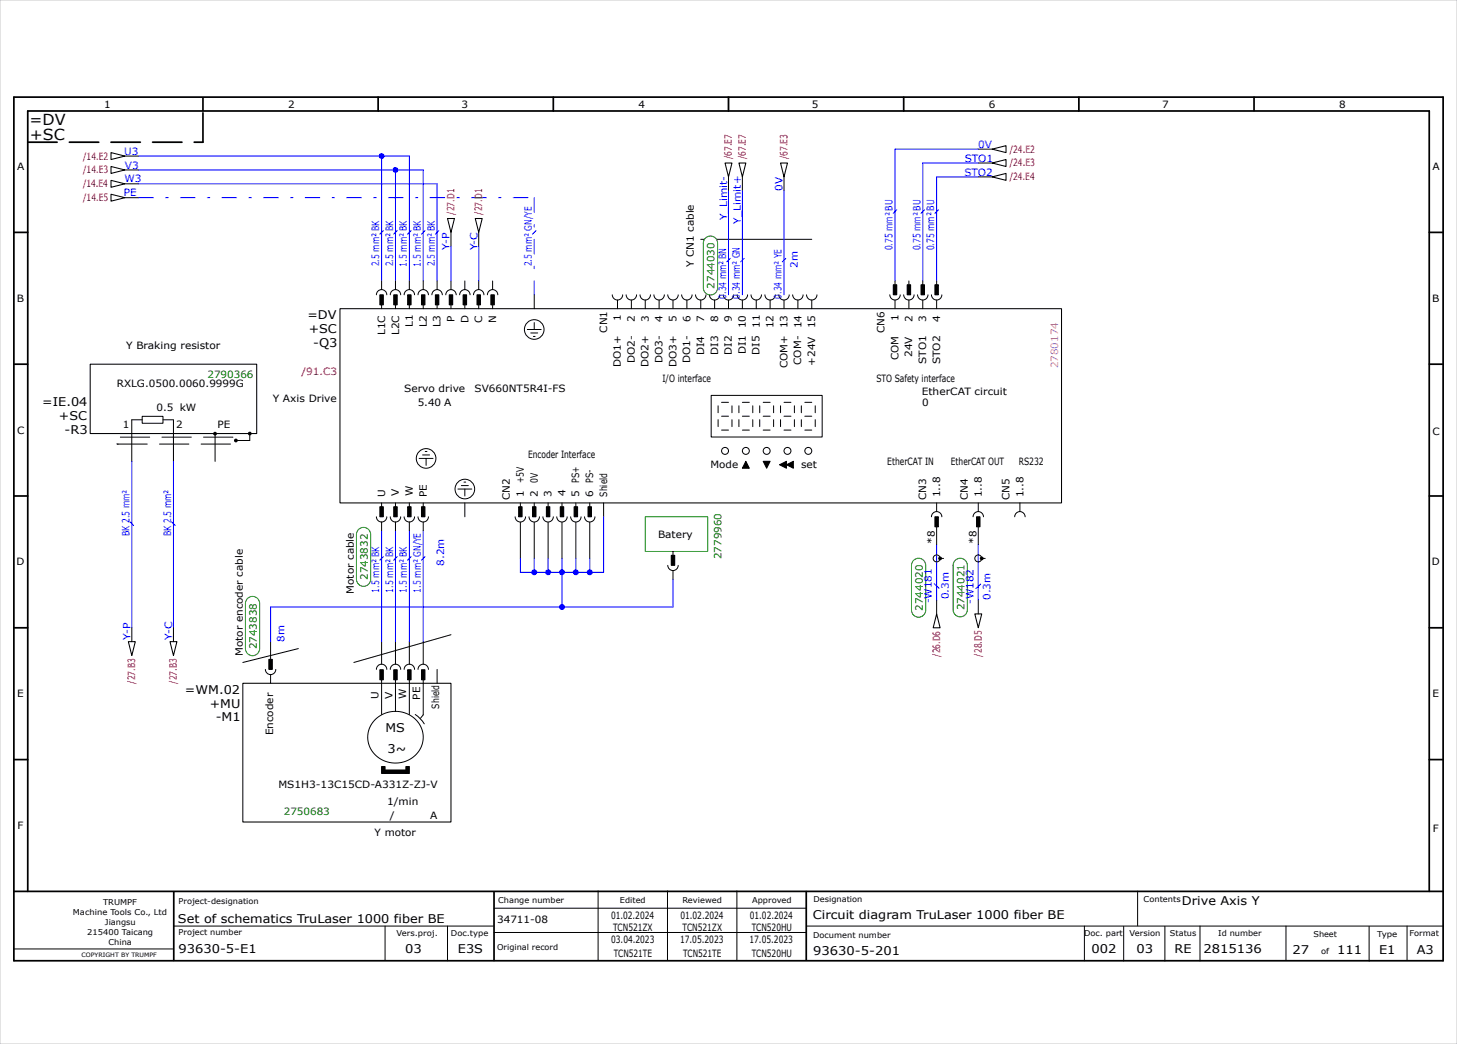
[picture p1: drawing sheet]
<svg xmlns="http://www.w3.org/2000/svg" width="420mm" height="301mm" viewBox="0 0 420 301" stroke-linecap="round" stroke-linejoin="round" font-family="sans-serif">
<g fill="none" stroke="#000" stroke-width=".5">
<path d="M4 28h412v249h-412zM58.5 28.2v3.8M109 28v4M159.5 28v4M210 28v4M260.5 28v4M311 28v4M361.5 28v4M4 67h4M412 67h4M4 105h4M412 105h4"/>
<path d="M4 143h4M412 143h4M4 181h4M412 181h4M4 219h4M412 219h4M4 257h412M8 257v-225h404v225M50.1 257.1v19.8M142.4 257.2v19.8M232.4 257.1v19.7"/>
</g>
<g fill="none" stroke="#000" stroke-width=".29">
<path d="M36 45h4M36 49h4M36 53h4M36 57h4M210 51v4M214 51v4M226 51v4M282 47h4M282 51h4M282 43h4M130 67v4M138 67v4"/>
<path d="M202 69h32M108.5 85a1.5 1.5 0 0 1 1.5-1.5 1.5 1.5 0 0 1 1.5 1.5M110 81v2.5M110 87.8v1.2M112.5 85a1.5 1.5 0 0 1 1.5-1.5 1.5 1.5 0 0 1 1.5 1.5M114 81v2.5M114 87.8v1.2M116.5 85a1.5 1.5 0 0 1 1.5-1.5 1.5 1.5 0 0 1 1.5 1.5M118 81v2.5M118 87.8v1.2M120.5 85a1.5 1.5 0 0 1 1.5-1.5 1.5 1.5 0 0 1 1.5 1.5M122 81v2.5"/>
<path d="M122 87.8v1.2M124.5 85a1.5 1.5 0 0 1 1.5-1.5 1.5 1.5 0 0 1 1.5 1.5M126 81v2.5M126 87.8v1.2M128.5 85a1.5 1.5 0 0 1 1.5-1.5 1.5 1.5 0 0 1 1.5 1.5M130 81v2.5M130 87.8v1.2M132.5 85a1.5 1.5 0 0 1 1.5-1.5 1.5 1.5 0 0 1 1.5 1.5M134 81v2.5M134 87.8v1.2M136.5 85a1.5 1.5 0 0 1 1.5-1.5 1.5 1.5 0 0 1 1.5 1.5M138 81v2.5"/>
<path d="M138 87.8v1.2M140.5 85a1.5 1.5 0 0 1 1.5-1.5 1.5 1.5 0 0 1 1.5 1.5M142 81v2.5M142 87.8v1.2M152 95h4M153 96h2M153.8 97h.4M154 85v4M154 93v2M176.5 85a1.5 1.5 0 0 0 1.5 1.5 1.5 1.5 0 0 0 1.5-1.5M178 86.5v2.5M180.5 85a1.5 1.5 0 0 0 1.5 1.5 1.5 1.5 0 0 0 1.5-1.5"/>
<path d="M182 86.5v2.5M184.5 85a1.5 1.5 0 0 0 1.5 1.5 1.5 1.5 0 0 0 1.5-1.5M186 86.5v2.5M188.5 85a1.5 1.5 0 0 0 1.5 1.5 1.5 1.5 0 0 0 1.5-1.5M190 86.5v2.5M192.5 85a1.5 1.5 0 0 0 1.5 1.5 1.5 1.5 0 0 0 1.5-1.5M194 86.5v2.5M196.5 85a1.5 1.5 0 0 0 1.5 1.5 1.5 1.5 0 0 0 1.5-1.5M198 86.5v2.5M200.5 85a1.5 1.5 0 0 0 1.5 1.5 1.5 1.5 0 0 0 1.5-1.5M202 86.5v2.5M204.5 85a1.5 1.5 0 0 0 1.5 1.5 1.5 1.5 0 0 0 1.5-1.5"/>
<path d="M206 86.5v2.5M208.5 85a1.5 1.5 0 0 0 1.5 1.5 1.5 1.5 0 0 0 1.5-1.5M210 86.5v2.5M212.5 85a1.5 1.5 0 0 0 1.5 1.5 1.5 1.5 0 0 0 1.5-1.5M214 86.5v2.5M216.5 85a1.5 1.5 0 0 0 1.5 1.5 1.5 1.5 0 0 0 1.5-1.5M218 86.5v2.5M220.5 85a1.5 1.5 0 0 0 1.5 1.5 1.5 1.5 0 0 0 1.5-1.5M222 86.5v2.5M224.5 85a1.5 1.5 0 0 0 1.5 1.5 1.5 1.5 0 0 0 1.5-1.5M226 86.5v2.5M228.5 85a1.5 1.5 0 0 0 1.5 1.5 1.5 1.5 0 0 0 1.5-1.5"/>
<path d="M230 86.5v2.5M232.5 85a1.5 1.5 0 0 0 1.5 1.5 1.5 1.5 0 0 0 1.5-1.5M234 86.5v2.5M256.5 85a1.5 1.5 0 0 0 1.5 1.5 1.5 1.5 0 0 0 1.5-1.5M258 81v2M258 86.5v2.5M260.5 85a1.5 1.5 0 0 0 1.5 1.5 1.5 1.5 0 0 0 1.5-1.5M262 81v2M262 86.5v2.5M264.5 85a1.5 1.5 0 0 0 1.5 1.5 1.5 1.5 0 0 0 1.5-1.5M266 81v2M266 86.5v2.5"/>
<path d="M268.5 85a1.5 1.5 0 0 0 1.5 1.5 1.5 1.5 0 0 0 1.5-1.5M270 81v2M270 86.5v2.5M205 114h32v12h-32zM207 117v2M208 116h2M208 120h2M211 117v2M213 117v2M214 116h2M214 120h2M217 117v2"/>
<path d="M219 117v2M220 116h2M220 120h2M223 117v2M225 117v2M226 116h2M226 120h2M229 117v2M231 117v2M232 116h2M232 120h2M235 117v2"/>
<path d="M41 120h6v2h-6zM41 121h-3v12M47 121h3M50 121.1v11.9M62 125.1v7.9M72 125v2h-4M120.8 132.2h4M121.8 131.2h2M122.6 130.2h.5M122.8 132.2v2M133 140h2M133.8 139h.4"/>
<path d="M207 121v2M208 124h2M211 121v2M213 121v2M214 124h2M217 121v2M219 121v2M220 124h2M223 121v2M225 121v2M226 124h2M229 121v2"/>
<path d="M231 121v2M232 124h2M235 121v2M108.5 149a1.5 1.5 0 0 0 1.5 1.5 1.5 1.5 0 0 0 1.5-1.5M110 145v2M110 150.5v2.5M112.5 149a1.5 1.5 0 0 0 1.5 1.5 1.5 1.5 0 0 0 1.5-1.5M114 145v2M114 150.5v2.5M116.5 149a1.5 1.5 0 0 0 1.5 1.5 1.5 1.5 0 0 0 1.5-1.5M118 145v2M118 150.5v2.5"/>
<path d="M120.5 149a1.5 1.5 0 0 0 1.5 1.5 1.5 1.5 0 0 0 1.5-1.5M122 145v2M122 150.5v2.5M132 141h4M134 141v2M134 145v4M148.5 149a1.5 1.5 0 0 0 1.5 1.5 1.5 1.5 0 0 0 1.5-1.5M150 145v2M150 150.6v10.4M152.5 149a1.5 1.5 0 0 0 1.5 1.5 1.5 1.5 0 0 0 1.5-1.5M154 145v2M154 150.6v10.4"/>
<path d="M156.5 149a1.5 1.5 0 0 0 1.5 1.5 1.5 1.5 0 0 0 1.5-1.5M158 145v2M158 150.6v10.4M160.5 149a1.5 1.5 0 0 0 1.5 1.5 1.5 1.5 0 0 0 1.5-1.5M162 145v2M162 150.6v10.4M164.5 149a1.5 1.5 0 0 0 1.5 1.5 1.5 1.5 0 0 0 1.5-1.5M166 145v2M166 150.6v10.4M168.5 149a1.5 1.5 0 0 0 1.5 1.5 1.5 1.5 0 0 0 1.5-1.5M170 145v2M170 150.6v10.4"/>
<path d="M174 145v4M194 159v2M268.5 149a1.5 1.5 0 0 1 1.5-1.5 1.5 1.5 0 0 1 1.5 1.5M270 145v2.5M270 152v5M280.5 149a1.5 1.5 0 0 1 1.5-1.5 1.5 1.5 0 0 1 1.5 1.5M282 145v2.5M282 152v5M292.5 149a1.5 1.5 0 0 1 1.5-1.5 1.5 1.5 0 0 1 1.5 1.5M294 145v2.5M192.5 163a1.5 1.5 0 0 0 1.5 1.5 1.5 1.5 0 0 0 1.5-1.5M194 164.5v2.5"/>
<path d="M270 173v4M271 161h1M282 173v4M283 161h1M38 181v4M50 181v4M76.5 193a1.5 1.5 0 0 0 1.5 1.5 1.5 1.5 0 0 0 1.5-1.5M78 185v5M78 194.5v2.5M86 187l-16 4M108.5 193a1.5 1.5 0 0 1 1.5-1.5 1.5 1.5 0 0 1 1.5 1.5M110 185v6.5"/>
<path d="M110 196v10M112.5 193a1.5 1.5 0 0 1 1.5-1.5 1.5 1.5 0 0 1 1.5 1.5M114 185v6.5M114 196v9.1M116.5 193a1.5 1.5 0 0 1 1.5-1.5 1.5 1.5 0 0 1 1.5 1.5M118 185v6.5M118 196v10M120.5 193a1.5 1.5 0 0 1 1.5-1.5 1.5 1.5 0 0 1 1.5 1.5M122 185v6.5M122 196v10.1l-.8 1M126 193v4M130 183l-28 8"/>
<path d="M108.2 207.5l2.4-1.7 2.8-.7 3 .3 2.7 1.4 1.9 2.1 .9 2.6-.1 2.8-.5 1.3-.8 1.3-1 1.1-1.3 .9-1.5 .7-1.6 .3-1.7 .1-1.6-.3-1.5-.6-1.4-.8-1.1-1-.9-1.3-.6-1.4-.3-1.5 .1-1.6 .4-1.5 .7-1.4zM119.7 206l1.4 1.2 1.2 1.5M172.4 256.9v20M192.4 256.9v20M212.4 256.9v20M327.9 256.9v10M4.1 273.6h45.7M50.1 267h92.2M111 267v10M129 267v10M142.4 261.9h90M142.4 268.9h90"/>
<path d="M232.5 267h183.5M312.6 267v10M323.9 267.1v10M335.8 267.1v10M345.9 267v10.1M370.7 267v9.8M394.7 267.1v10M405.6 267v10"/>
<circle cx="154" cy="95" r="2.83"/>
<circle cx="122.8" cy="132.2" r="2.83"/>
<circle cx="209" cy="130" r="1"/>
<circle cx="215" cy="130" r="1"/>
<circle cx="221" cy="130" r="1"/>
<circle cx="227" cy="130" r="1"/>
<circle cx="233" cy="130" r="1"/>
<circle cx="134" cy="141" r="2.83"/>
</g>
<path d="M8 41h50.5M58.5 41v-8.8" fill="none" stroke="#000" stroke-width=".5" stroke-dasharray="8.5 3.5"/>
<path d="M0 0h420v301h-420z" fill="none" stroke="#c9c9c9" stroke-width=".29"/>
<path d="M186 149h18v10h-18z" fill="none" stroke="#008000" stroke-width=".29"/>
<g fill="none" stroke="#000" stroke-width=".3">
<path d="M32 44l4 1-4 1zM32 48l4 1-4 1zM32 52l4 1-4 1zM32 56l4 1-4 1zM209 47h2l-1 4zM213 47h2l-1 4zM225 47h2l-1 4zM286 47l4-1v2zM286 51l4-1v2zM286 43l4-1v2zM129 63h2l-1 4zM137 63h2l-1 4z"/>
<path d="M98 89h208v56h-208zM26 105h48v20h-48zM270 177l1 4h-2zM281 177h2l-1 4zM37 185h2l-1 4zM49 185h2l-1 4zM70 197h60v40h-60z"/>
</g>
<g fill="#000" stroke="#000" stroke-width=".29">
<path d="M215 133l1 2h-2zM220 133h2l-1 2zM224.7 134l2-1v2zM226.7 134l2-1v2z"/>
<path d="M109.5 85h1v2.9h-1z" fill-rule="evenodd"/>
<path d="M113.5 85h1v2.9h-1z" fill-rule="evenodd"/>
<path d="M117.5 85h1v2.9h-1z" fill-rule="evenodd"/>
<path d="M121.5 85h1v2.9h-1z" fill-rule="evenodd"/>
<path d="M125.5 85h1v2.9h-1z" fill-rule="evenodd"/>
<path d="M129.5 85h1v2.9h-1z" fill-rule="evenodd"/>
<path d="M133.5 85h1v2.9h-1z" fill-rule="evenodd"/>
<path d="M137.5 85h1v2.9h-1z" fill-rule="evenodd"/>
<path d="M141.5 85h1v2.9h-1z" fill-rule="evenodd"/>
<path d="M257.5 82.1h1v2.9h-1z" fill-rule="evenodd"/>
<path d="M261.5 82.1h1v2.9h-1z" fill-rule="evenodd"/>
<path d="M265.5 82.1h1v2.9h-1z" fill-rule="evenodd"/>
<path d="M269.5 82.1h1v2.9h-1z" fill-rule="evenodd"/>
<path d="M109.5 146.1h1v2.9h-1z" fill-rule="evenodd"/>
<path d="M113.5 146.1h1v2.9h-1z" fill-rule="evenodd"/>
<path d="M117.5 146.1h1v2.9h-1z" fill-rule="evenodd"/>
<path d="M121.5 146.1h1v2.9h-1z" fill-rule="evenodd"/>
<path d="M149.5 146.1h1v2.9h-1z" fill-rule="evenodd"/>
<path d="M153.5 146.1h1v2.9h-1z" fill-rule="evenodd"/>
<path d="M157.5 146.1h1v2.9h-1z" fill-rule="evenodd"/>
<path d="M161.5 146.1h1v2.9h-1z" fill-rule="evenodd"/>
<path d="M165.5 146.1h1v2.9h-1z" fill-rule="evenodd"/>
<path d="M169.5 146.1h1v2.9h-1z" fill-rule="evenodd"/>
<path d="M269.5 149h1v2.9h-1z" fill-rule="evenodd"/>
<path d="M281.5 149h1v2.9h-1z" fill-rule="evenodd"/>
<path d="M193.5 160.1h1v2.9h-1z" fill-rule="evenodd"/>
<path d="M77.5 190.1h1v2.9h-1z" fill-rule="evenodd"/>
<path d="M109.5 193.1h1v2.9h-1z" fill-rule="evenodd"/>
<path d="M113.5 193.1h1v2.9h-1z" fill-rule="evenodd"/>
<path d="M117.5 193.1h1v2.9h-1z" fill-rule="evenodd"/>
<path d="M121.5 193.1h1v2.9h-1z" fill-rule="evenodd"/>
<path d="M110 221h1v2h-1z" fill-rule="evenodd"/>
<path d="M111 222h6v1h-6z" fill-rule="evenodd"/>
<path d="M117 221h1v2h-1z" fill-rule="evenodd"/>
<circle cx="62" cy="125" r=".4"/>
<circle cx="68" cy="127" r=".4"/>
<circle cx="72" cy="125" r=".4"/>
<circle cx="271" cy="161" r=".4"/>
<circle cx="283" cy="161" r=".4"/>
</g>
<g fill="none" stroke="#00f" stroke-width=".29">
<path d="M40 45h78v36M40 49h82v32M40 53h86v28M110 45v36M114 49v32M210 55v30M214 55v30M226 55v30M282 47h-16v34M282 51h-12v30M282 43h-24v38M130 71v10"/>
<path d="M138 71v10M38 133v48M50 133v48M110 153v32M114 153v32M118 153v32M122 153v32M174 149v16h-24v-4M270 157v16M282 157v16M154 161v4M158 161v4"/>
<path d="M162 161v14M166 161v4M170 161v4M194 167v8h-116v10"/>
</g>
<path d="M40 57h114M154 57v28" fill="none" stroke="#00f" stroke-width=".29" stroke-dasharray="4.2 3.5 .7 3.5"/>
<g fill="none" stroke="#000" stroke-width=".29" stroke-dasharray="8.5 3.5">
<path d="M34 128h33a1 1 0 0 0 1-1 1 1 0 0 0-1-1h-33a1 1 0 0 0-1 1 1 1 0 0 0 1 1"/>
<circle cx="270" cy="161" r="1"/>
<circle cx="282" cy="161" r="1"/>
</g>
<g fill="#fff" stroke="#008000" stroke-width=".29">
<path d="M263.4 161.6a2.05 2.05 0 0 1 2.2-.5 2.05 2.05 0 0 1 1.2 1.9v12.9a2.05 2.05 0 0 1-2 2 2.05 2.05 0 0 1-2.1-2v-12.9z" fill-rule="evenodd"/>
<path d="M275.4 161.6a2.05 2.05 0 0 1 2.2-.5 2.05 2.05 0 0 1 1.3 1.9v12.8a2.05 2.05 0 0 1-2.1 2 2.05 2.05 0 0 1-2-2v-12.8z" fill-rule="evenodd"/>
<path d="M103.4 152.7a2.05 2.05 0 0 1 2.2-.5 2.05 2.05 0 0 1 1.3 1.9v12.9a2.05 2.05 0 0 1-2.1 2.1 2.05 2.05 0 0 1-2-2.1v-12.9z" fill-rule="evenodd"/>
<path d="M71.4 172.6a2.05 2.05 0 0 1 2.2-.5 2.05 2.05 0 0 1 1.2 1.9v13a2.05 2.05 0 0 1-2 2 2.05 2.05 0 0 1-2.1-2v-13z" fill-rule="evenodd"/>
<path d="M203.4 68.7a2.05 2.05 0 0 1 2.2-.5 2.05 2.05 0 0 1 1.2 1.9v12.9a2.05 2.05 0 0 1-2 2 2.05 2.05 0 0 1-2.1-2v-12.9z" fill-rule="evenodd"/>
</g>
<g fill="#00f">
<circle cx="114" cy="49" r=".85"/>
<circle cx="110" cy="45" r=".85"/>
<circle cx="166" cy="165" r=".85"/>
<circle cx="170" cy="165" r=".85"/>
<circle cx="162" cy="165" r=".85"/>
<circle cx="158" cy="165" r=".85"/>
<circle cx="154" cy="165" r=".85"/>
<circle cx="162" cy="175" r=".85"/>
</g>
<g fill="none" stroke="#00f" stroke-width=".3">
<path d="M110.5 66.5l-1 1M114.5 66.5l-1 1M118.5 66.5l-1 1M122.5 66.5l-1 1M126.5 66.5l-1 1M154.5 66.5l-1 1M210.5 74.5l-1 1M214.5 74.5l-1 1M226.5 74.5l-1 1M258.5 60.5l-1 1M266.5 60.5l-1 1M270.5 60.5l-1 1"/>
<path d="M37.5 150.5l1 1M49.5 150.5l1 1M110.5 160.5l-1 1M114.5 160.5l-1 1M118.5 160.5l-1 1M122.5 160.5l-1 1M269.3 168.3l1.4 1.3M282.7 168.4l-1.4 1.3"/>
</g>
<g font-size="4.4">
<text x="8.5" y="36">=DV</text>
<text x="8.6" y="40.5">+SC</text>
</g>
<g font-size="3.5">
<text x="88.6" y="92">=DV</text>
<text x="89" y="96">+SC</text>
<text x="90.3" y="100">-Q3</text>
<text x="12.2" y="117">=IE.04</text>
<text x="17" y="121">+SC</text>
<text x="18.6" y="125">-R3</text>
<text x="53.3" y="200">=WM.02</text>
<text x="60.5" y="204">+MU</text>
<text x="62.2" y="208">-M1</text>
<text x="111.2" y="211">MS</text>
<text x="111.7" y="217">3~</text>
<text x="340.7" y="261">Drive Axis Y</text>
<text x="51.3" y="266">Set of schematics TruLaser 1000 fiber BE</text>
<text x="234.3" y="265">Circuit diagram TruLaser 1000 fiber BE</text>
<text x="51.5" y="274.7">93630-5-E1</text>
<text x="116.8" y="274.9">03</text>
<text x="132" y="274.9">E3S</text>
<text x="234.4" y="275.3">93630-5-201</text>
<text x="314.6" y="274.8">002</text>
<text x="327.6" y="274.9">03</text>
<text x="338.6" y="274.8">RE</text>
<text x="346.9" y="274.7">2815136</text>
<text x="372.6" y="275">27</text>
<text x="385.4" y="275">111</text>
<text x="397.6" y="275">E1</text>
<text x="408.4" y="275">A3</text>
</g>
<g font-size="2.9">
<text x="30" y="31">1</text>
<text x="83" y="31">2</text>
<text x="133.1" y="31">3</text>
<text x="184.1" y="31">4</text>
<text x="234.1" y="31">5</text>
<text x="285" y="31">6</text>
<text x="335" y="31">7</text>
<text x="386" y="31">8</text>
<text x="5" y="49">A</text>
<text x="413" y="49">A</text>
<text x="200" y="77.1" transform="rotate(-90 200 77.1)">Y CN1 cable</text>
<text x="4.8" y="87">B</text>
<text x="412.8" y="87">B</text>
<text x="119" y="94.3" transform="rotate(-90 119 94.3)">L1</text>
<text x="123" y="94.4" transform="rotate(-90 123 94.4)">L2</text>
<text x="127" y="94.4" transform="rotate(-90 127 94.4)">L3</text>
<text x="131" y="92.8" transform="rotate(-90 131 92.8)">P</text>
<text x="135" y="93.2" transform="rotate(-90 135 93.2)">D</text>
<text x="139" y="93" transform="rotate(-90 139 93)">C</text>
<text x="143" y="93" transform="rotate(-90 143 93)">N</text>
<text x="175" y="95.9" transform="rotate(-90 175 95.9)">CN1</text>
<text x="179" y="92.6" transform="rotate(-90 179 92.6)">1</text>
<text x="183" y="92.7" transform="rotate(-90 183 92.7)">2</text>
<text x="187" y="92.7" transform="rotate(-90 187 92.7)">3</text>
<text x="191" y="92.8" transform="rotate(-90 191 92.8)">4</text>
<text x="195" y="92.7" transform="rotate(-90 195 92.7)">5</text>
<text x="199" y="92.8" transform="rotate(-90 199 92.8)">6</text>
<text x="203" y="92.8" transform="rotate(-90 203 92.8)">7</text>
<text x="207" y="92.8" transform="rotate(-90 207 92.8)">8</text>
<text x="211" y="92.7" transform="rotate(-90 211 92.7)">9</text>
<text x="215" y="94.6" transform="rotate(-90 215 94.6)">10</text>
<text x="219" y="94.5" transform="rotate(-90 219 94.5)">11</text>
<text x="223" y="94.6" transform="rotate(-90 223 94.6)">12</text>
<text x="227" y="94.6" transform="rotate(-90 227 94.6)">13</text>
<text x="231" y="94.7" transform="rotate(-90 231 94.7)">14</text>
<text x="235" y="94.6" transform="rotate(-90 235 94.6)">15</text>
<text x="259" y="92.6" transform="rotate(-90 259 92.6)">1</text>
<text x="263" y="92.7" transform="rotate(-90 263 92.7)">2</text>
<text x="267" y="92.7" transform="rotate(-90 267 92.7)">3</text>
<text x="271" y="92.8" transform="rotate(-90 271 92.8)">4</text>
<text x="36.3" y="100.5">Y Braking resistor</text>
<text x="111" y="96.6" transform="rotate(-90 111 96.6)">L1C</text>
<text x="115" y="96.6" transform="rotate(-90 115 96.6)">L2C</text>
<text x="255" y="96.1" transform="rotate(-90 255 96.1)">CN6</text>
<text x="179" y="105.8" transform="rotate(-90 179 105.8)">DO1+</text>
<text x="183" y="104.8" transform="rotate(-90 183 104.8)">DO2-</text>
<text x="187" y="105.8" transform="rotate(-90 187 105.8)">DO2+</text>
<text x="191" y="104.8" transform="rotate(-90 191 104.8)">DO3-</text>
<text x="195" y="105.8" transform="rotate(-90 195 105.8)">DO3+</text>
<text x="199" y="104.8" transform="rotate(-90 199 104.8)">DO1-</text>
<text x="203" y="102.4" transform="rotate(-90 203 102.4)">DI4</text>
<text x="207" y="102.3" transform="rotate(-90 207 102.3)">DI3</text>
<text x="211" y="102.3" transform="rotate(-90 211 102.3)">DI2</text>
<text x="215" y="102.2" transform="rotate(-90 215 102.2)">DI1</text>
<text x="219" y="102.3" transform="rotate(-90 219 102.3)">DI5</text>
<text x="227" y="106.2" transform="rotate(-90 227 106.2)">COM+</text>
<text x="231" y="105.2" transform="rotate(-90 231 105.2)">COM-</text>
<text x="235" y="105.4" transform="rotate(-90 235 105.4)">+24V</text>
<text x="259" y="103.8" transform="rotate(-90 259 103.8)">COM</text>
<text x="263" y="102.9" transform="rotate(-90 263 102.9)">24V</text>
<text x="267" y="104.9" transform="rotate(-90 267 104.9)">STO1</text>
<text x="271" y="105" transform="rotate(-90 271 105)">STO2</text>
<text x="33.7" y="111.5">RXLG.0500.0060.9999G</text>
<text x="116.5" y="113">Servo drive</text>
<text x="136.8" y="113">SV660NT5R4I-FS</text>
<text x="190.9" y="110">I/O interface</text>
<text x="252.7" y="110">STO Safety interface</text>
<text x="265.7" y="114">EtherCAT circuit</text>
<text x="45.1" y="118.5">0.5 kW</text>
<text x="78.6" y="116">Y Axis Drive</text>
<text x="120.4" y="117">5.40 A</text>
<text x="265.8" y="117">0</text>
<text x="5" y="125">C</text>
<text x="35.4" y="123.5">1</text>
<text x="50.8" y="123.5">2</text>
<text x="62.7" y="123.5">PE</text>
<text x="413" y="125.5">C</text>
<text x="152.2" y="132">Encoder Interface</text>
<text x="204.8" y="135">Mode</text>
<text x="230.9" y="135">set</text>
<text x="255.8" y="134">EtherCAT IN</text>
<text x="274.1" y="134">EtherCAT OUT</text>
<text x="293.7" y="134">RS232</text>
<text x="111" y="143.2" transform="rotate(-90 111 143.2)">U</text>
<text x="115" y="143" transform="rotate(-90 115 143)">V</text>
<text x="119" y="143.1" transform="rotate(-90 119 143.1)">W</text>
<text x="123" y="143.3" transform="rotate(-90 123 143.3)">PE</text>
<text x="151" y="143.4" transform="rotate(-90 151 143.4)">1</text>
<text x="151" y="139.3" transform="rotate(-90 151 139.3)">+5V</text>
<text x="155" y="143.2" transform="rotate(-90 155 143.2)">2</text>
<text x="155" y="139.2" transform="rotate(-90 155 139.2)">0V</text>
<text x="159" y="143.2" transform="rotate(-90 159 143.2)">3</text>
<text x="163" y="143.1" transform="rotate(-90 163 143.1)">4</text>
<text x="167" y="143.2" transform="rotate(-90 167 143.2)">5 PS+</text>
<text x="171" y="143.2" transform="rotate(-90 171 143.2)">6 PS-</text>
<text x="175" y="143.2" transform="rotate(-90 175 143.2)">Shield</text>
<text x="271" y="143.4" transform="rotate(-90 271 143.4)">1..8</text>
<text x="283" y="143.4" transform="rotate(-90 283 143.4)">1..8</text>
<text x="295" y="143.4" transform="rotate(-90 295 143.4)">1..8</text>
<text x="147" y="144.1" transform="rotate(-90 147 144.1)">CN2</text>
<text x="267" y="144.1" transform="rotate(-90 267 144.1)">CN3</text>
<text x="279" y="144.1" transform="rotate(-90 279 144.1)">CN4</text>
<text x="291" y="144.1" transform="rotate(-90 291 144.1)">CN5</text>
<text x="189.7" y="155">Batery</text>
<text x="269.5" y="156.8" transform="rotate(-90 269.5 156.8)">*8</text>
<text x="281.5" y="156.8" transform="rotate(-90 281.5 156.8)">*8</text>
<text x="4.8" y="163">D</text>
<text x="412.7" y="163">D</text>
<text x="102" y="171.2" transform="rotate(-90 102 171.2)">Motor cable</text>
<text x="70" y="189.2" transform="rotate(-90 70 189.2)">Motor encoder cable</text>
<text x="5" y="201">E</text>
<text x="109.1" y="201.6" transform="rotate(-90 109.1 201.6)">U</text>
<text x="113.1" y="201.4" transform="rotate(-90 113.1 201.4)">V</text>
<text x="117.1" y="201.5" transform="rotate(-90 117.1 201.5)">W</text>
<text x="121.1" y="201.7" transform="rotate(-90 121.1 201.7)">PE</text>
<text x="413" y="201">E</text>
<text x="126.6" y="204.3" transform="rotate(-90 126.6 204.3)">Shield</text>
<text x="78.7" y="212" transform="rotate(-90 78.7 212)">Encoder</text>
<text x="80.2" y="227.3">MS1H3-13C15CD-A331Z-ZJ-V</text>
<text x="111.6" y="232">1/min</text>
<text x="5.1" y="239">F</text>
<text x="112.4" y="236">/</text>
<text x="124" y="236">A</text>
<text x="108" y="241">Y motor</text>
<text x="413" y="240">F</text>
<text x="143.3" y="266">34711-08</text>
<text x="176.1" y="264.9">01.02.2024</text>
<text x="176.8" y="268.4">TCN521ZX</text>
<text x="196.1" y="264.9">01.02.2024</text>
<text x="196.8" y="268.4">TCN521ZX</text>
<text x="216.1" y="264.9">01.02.2024</text>
<text x="216.7" y="268.4">TCN520HU</text>
<text x="176.2" y="271.9">03.04.2023</text>
<text x="176.9" y="275.9">TCN521TE</text>
<text x="196" y="271.9">17.05.2023</text>
<text x="196.9" y="275.9">TCN521TE</text>
<text x="216" y="271.9">17.05.2023</text>
<text x="216.7" y="275.9">TCN520HU</text>
</g>
<g font-size="2.9" fill="#b60000">
<text x="24" y="46">/14.E2</text>
<text x="211" y="45.9" transform="rotate(-90 211 45.9)">/67.E7</text>
<text x="215" y="45.9" transform="rotate(-90 215 45.9)">/67.E7</text>
<text x="227" y="45.9" transform="rotate(-90 227 45.9)">/67.E3</text>
<text x="291.1" y="44">/24.E2</text>
<text x="24" y="50">/14.E3</text>
<text x="291.1" y="48">/24.E3</text>
<text x="291.1" y="52">/24.E4</text>
<text x="23.9" y="54">/14.E4</text>
<text x="24" y="58">/14.E5</text>
<text x="131" y="61.9" transform="rotate(-90 131 61.9)">/27.D1</text>
<text x="139" y="61.9" transform="rotate(-90 139 61.9)">/27.D1</text>
<text x="86.9" y="108">/91.C3</text>
<text x="271" y="189.4" transform="rotate(-90 271 189.4)">/26.D6</text>
<text x="283" y="189.3" transform="rotate(-90 283 189.3)">/28.D5</text>
<text x="39" y="197.1" transform="rotate(-90 39 197.1)">/27.B3</text>
<text x="51" y="197.1" transform="rotate(-90 51 197.1)">/27.B3</text>
</g>
<g font-size="2.9" fill="#00f">
<text x="35.8" y="44.6">U3</text>
<text x="278.1" y="46.6">STO1</text>
<text x="282" y="42.6">0V</text>
<text x="35.9" y="52.6">W3</text>
<text x="36" y="48.6">V3</text>
<text x="278" y="50.6">STO2</text>
<text x="35.7" y="56.6">PE</text>
<text x="225.6" y="55" transform="rotate(-90 225.6 55)">0V</text>
<text x="209.6" y="63.5" transform="rotate(-90 209.6 63.5)">Y_Limit-</text>
<text x="213.6" y="64.5" transform="rotate(-90 213.6 64.5)">Y_Limit+</text>
<text x="129.6" y="72" transform="rotate(-90 129.6 72)">Y-P</text>
<text x="109.3" y="76.8" transform="rotate(-90 109.3 76.8)">2.5 mm² BK</text>
<text x="113.3" y="76.8" transform="rotate(-90 113.3 76.8)">2.5 mm² BK</text>
<text x="117.3" y="76.9" transform="rotate(-90 117.3 76.9)">1.5 mm² BK</text>
<text x="121.3" y="76.9" transform="rotate(-90 121.3 76.9)">1.5 mm² BK</text>
<text x="125.3" y="76.8" transform="rotate(-90 125.3 76.8)">2.5 mm² BK</text>
<text x="137.6" y="72.2" transform="rotate(-90 137.6 72.2)">Y-C</text>
<text x="153.3" y="76.8" transform="rotate(-90 153.3 76.8)">2.5 mm² GN/YE</text>
<text x="230" y="77.2" transform="rotate(-90 230 77.2)">2m</text>
<text x="257.3" y="72.2" transform="rotate(-90 257.3 72.2)">0.75 mm² BU</text>
<text x="265.3" y="72.2" transform="rotate(-90 265.3 72.2)">0.75 mm² BU</text>
<text x="269.3" y="72.2" transform="rotate(-90 269.3 72.2)">0.75 mm² BU</text>
<text x="209.3" y="86.2" transform="rotate(-90 209.3 86.2)">0.34 mm² BN</text>
<text x="213.3" y="86.2" transform="rotate(-90 213.3 86.2)">0.34 mm² GN</text>
<text x="225.3" y="86.2" transform="rotate(-90 225.3 86.2)">0.34 mm² YE</text>
<text x="37.3" y="154.7" transform="rotate(-90 37.3 154.7)">BK 2.5 mm²</text>
<text x="49.3" y="154.7" transform="rotate(-90 49.3 154.7)">BK 2.5 mm²</text>
<text x="128" y="163.1" transform="rotate(-90 128 163.1)">8.2m</text>
<text x="109.3" y="170.9" transform="rotate(-90 109.3 170.9)">1.5 mm² BK</text>
<text x="113.3" y="170.9" transform="rotate(-90 113.3 170.9)">1.5 mm² BK</text>
<text x="117.3" y="170.9" transform="rotate(-90 117.3 170.9)">1.5 mm² BK</text>
<text x="121.3" y="170.9" transform="rotate(-90 121.3 170.9)">1.5 mm² GN/YE</text>
<text x="268.6" y="173.9" transform="rotate(-90 268.6 173.9)">-W181</text>
<text x="273.5" y="172.8" transform="rotate(-90 273.5 172.8)">0.3m</text>
<text x="285.5" y="173" transform="rotate(-90 285.5 173)">0.3m</text>
<text x="280.6" y="174.1" transform="rotate(-90 280.6 174.1)">-W182</text>
<text x="37.6" y="184.4" transform="rotate(-90 37.6 184.4)">Y-P</text>
<text x="49.6" y="184.4" transform="rotate(-90 49.6 184.4)">Y-C</text>
<text x="82" y="185.1" transform="rotate(-90 82 185.1)">8m</text>
</g>
<g font-size="2.9" fill="#008000">
<text x="206" y="83.2" transform="rotate(-90 206 83.2)">2744030</text>
<text x="59.8" y="109">2790366</text>
<text x="208" y="161.2" transform="rotate(-90 208 161.2)">2779960</text>
<text x="106" y="167.2" transform="rotate(-90 106 167.2)">2743832</text>
<text x="266" y="176.1" transform="rotate(-90 266 176.1)">2744020</text>
<text x="278" y="176" transform="rotate(-90 278 176)">2744021</text>
<text x="74" y="187.2" transform="rotate(-90 74 187.2)">2743838</text>
<text x="81.8" y="235">2750683</text>
</g>
<text font-size="2.9" fill="#f0f" x="305" y="106.2" transform="rotate(-90 305 106.2)">2780174</text>
<g font-size="2.3">
<text x="21" y="263.8">Machine Tools Co., Ltd</text>
<text x="29.7" y="260.8">TRUMPF</text>
<text x="51.5" y="260.7">Project-designation</text>
<text x="143.6" y="260.4">Change number</text>
<text x="178.7" y="260.4">Edited</text>
<text x="196.7" y="260.4">Reviewed</text>
<text x="216.8" y="260.4">Approved</text>
<text x="234.5" y="260.2">Designation</text>
<text x="329.7" y="260.1">Contents</text>
<text x="25.2" y="269.6">215400 Taicang</text>
<text x="30.3" y="266.7">Jiangsu</text>
<text x="51.5" y="269.7">Project number</text>
<text x="114.3" y="269.9">Vers.proj.</text>
<text x="130" y="269.9">Doc.type</text>
<text x="312.5" y="269.8">Doc. part</text>
<text x="325.6" y="269.9">Version</text>
<text x="337.3" y="269.8">Status</text>
<text x="351.2" y="269.8">Id number</text>
<text x="406.4" y="270">Format</text>
<text x="31.3" y="272.5">China</text>
<text x="143.3" y="273.9">Original record</text>
<text x="234.4" y="270.3">Document number</text>
<text x="378.6" y="270">Sheet</text>
<text x="380.8" y="275">of</text>
<text x="397" y="270">Type</text>
</g>
<text font-size="1.7" x="23.5" y="275.8">COPYRIGHT BY TRUMPF</text>
</svg>
